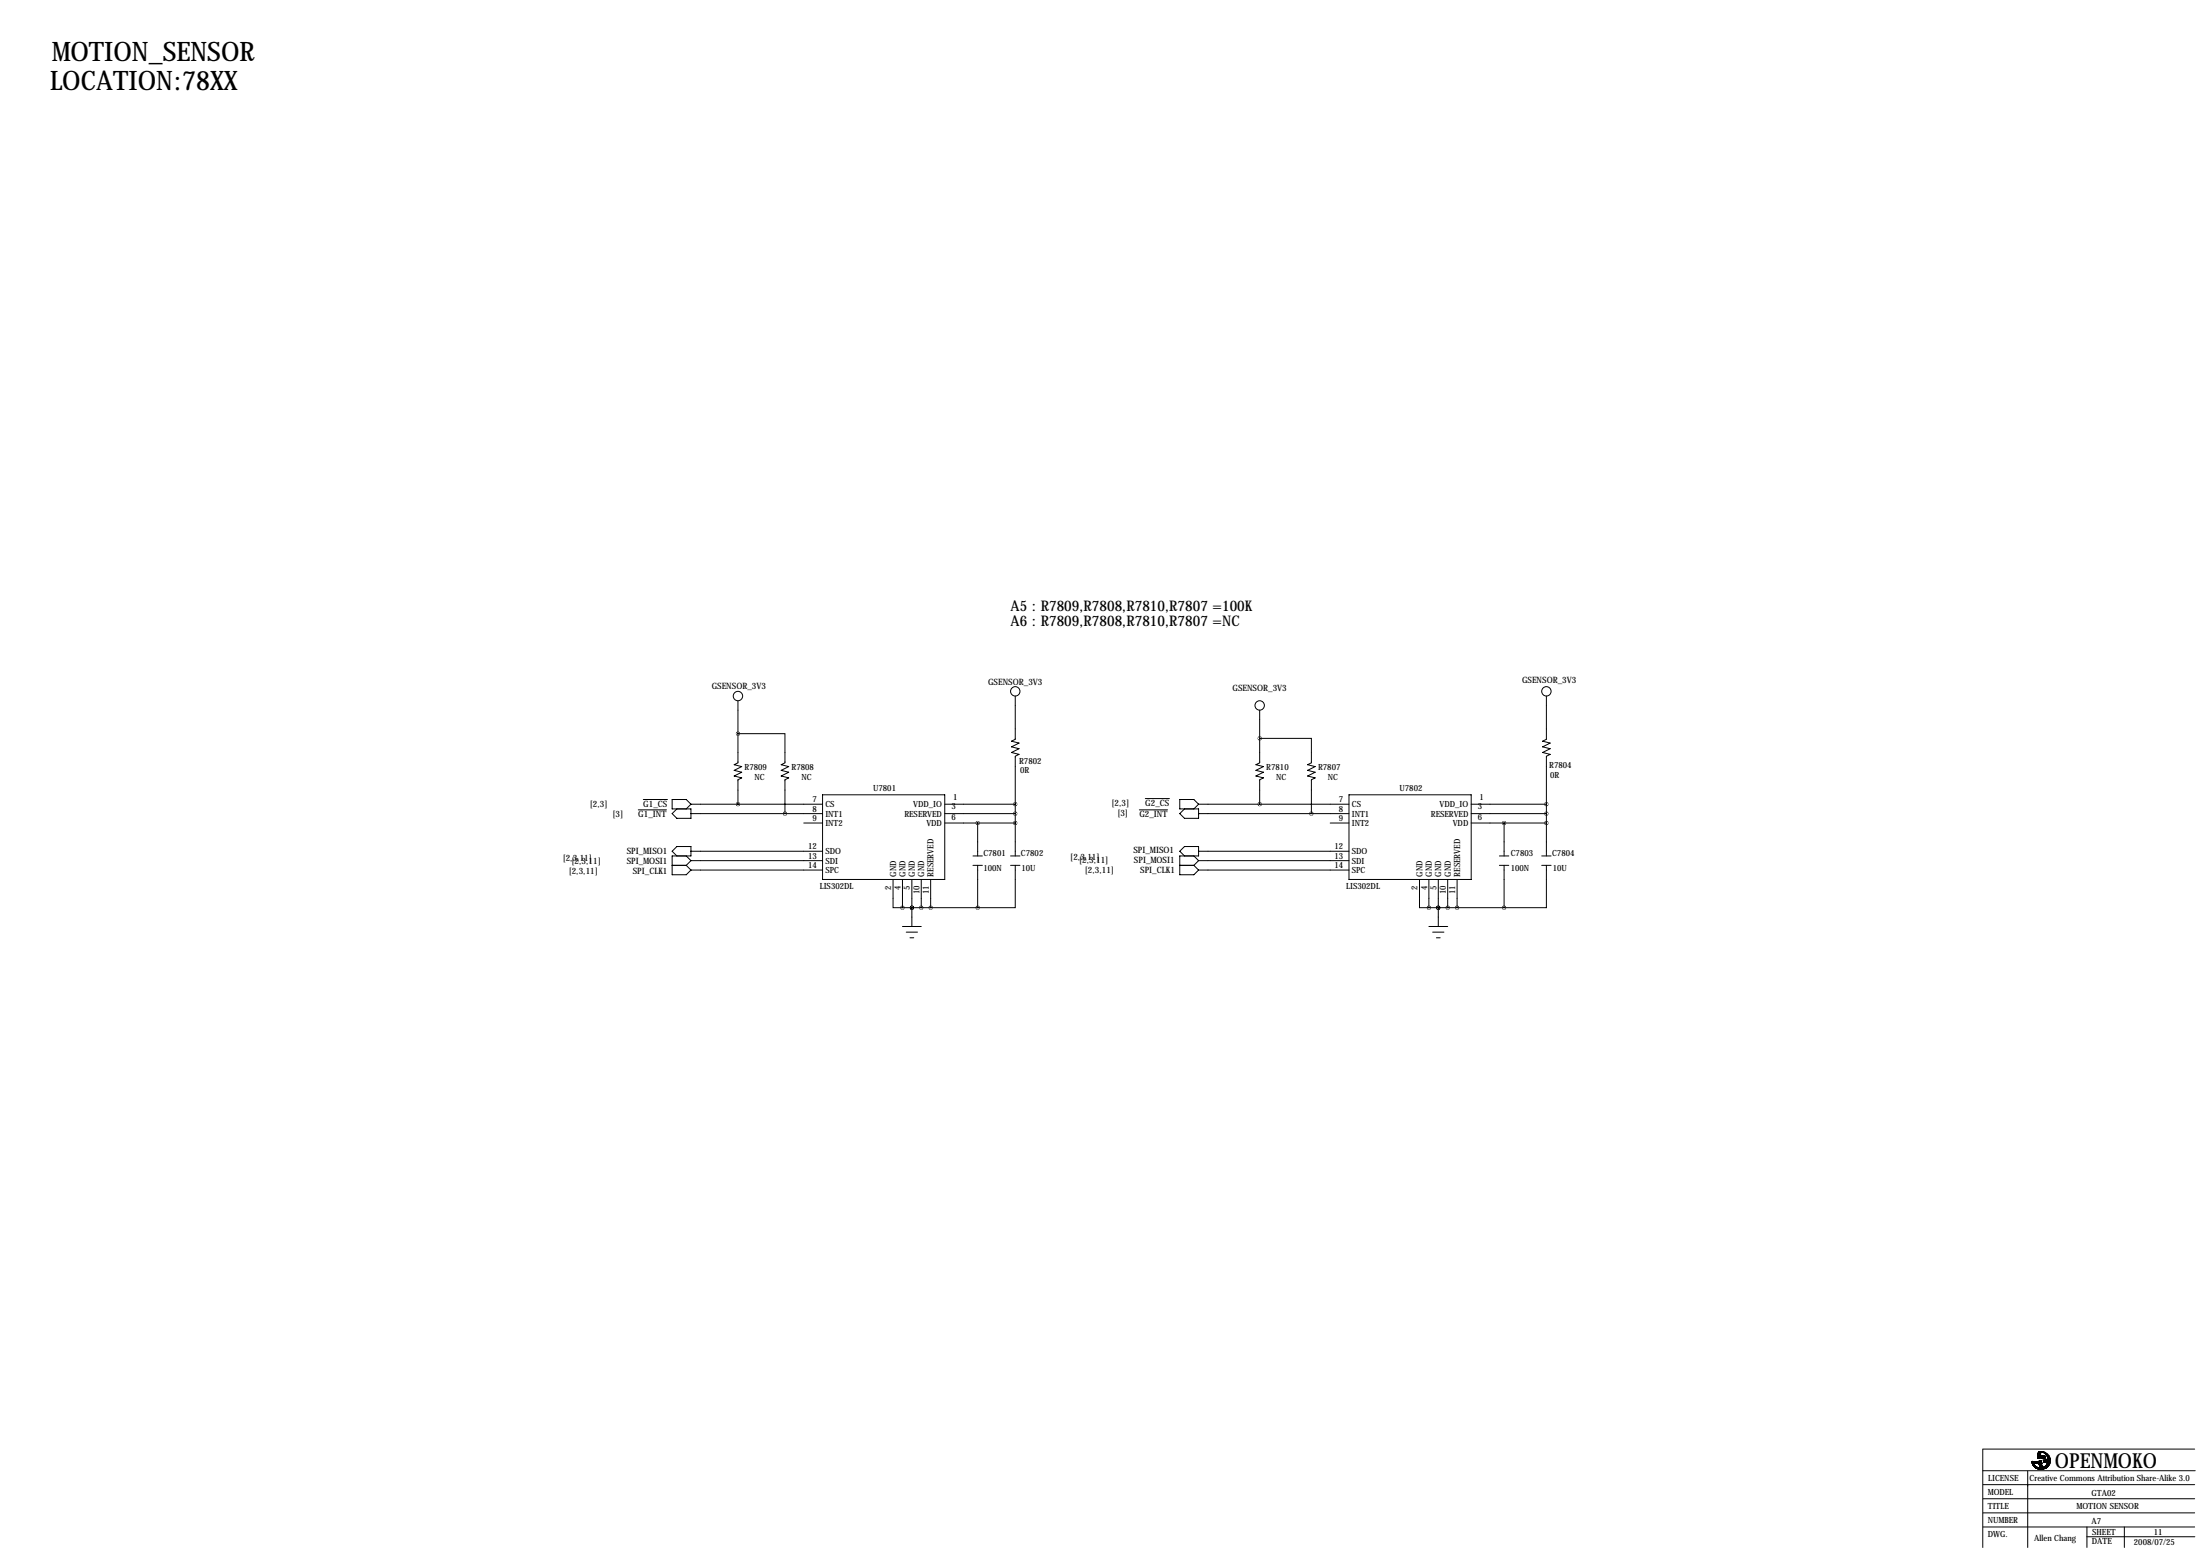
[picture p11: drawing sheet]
<svg xmlns="http://www.w3.org/2000/svg" width="594mm" height="419mm" viewBox="0 0 594 419" stroke-linecap="round" stroke-linejoin="round" font-family="sans-serif">
<g fill="none" stroke="#000" stroke-width=".27">
<path d="M199.4 198.1h12.7v7.9l-1 .5 2 .5-2 1 2 .5-2 1 2 .6-1 .5v9.1M199.4 189.2v16.8l-1 .5 2 .5-2 1 2 .5-2 1 2 .6-1 .5v6.6M274.3 188v11.6l-1 .6 2 .5-2 1 2 .5-2 1 2 .5-1 .5v26.9M340.4 199.4h13.9v6.6l-1 .5 2 .5-2 1 2 .5-2 1 2 .6-1 .5v9.1M340.4 191.8v14.2l-1.1 .5 2.1 .5-2.1 1 2.1 .5-2.1 1 2.1 .6-1 .5v6.6M417.8 188v11.6l-1 .6 2 .5-2 1 2 .5-2 1 2 .5-1 .5v26.9M172.5 218.7h7.6M173.8 215.9h6.5M186.7 217.2h35.5M186.7 219.7h35.5M186.7 217.2l-1.3-1.3h-3.8v2.5h5.1v2.6h-3.8l-1.3-1.3 1.3-1.3M186.7 217.2l-1.3 1.2"/>
<path d="M222.2 214.6h33.1v22.9h-33.1zM255.3 217.2h19M255.3 219.7h19M307.8 218.7h7.7M309.5 215.6h6.5M323.8 217.2h40.7M323.8 219.7h40.7M323.8 217.2l-1.2-1.3h-3.8v2.5h5v2.6h-3.8l-1.2-1.3 1.2-1.3M323.8 217.2l-1.2 1.2M364.5 214.6h33v22.9h-33zM397.5 217.2h20.3M397.5 219.7h20.3"/>
<path d="M181.6 233.7h3.8M182.9 231.1l-1.3-1.2 1.3-1.3h3.8v2.5h-5.1v5.1h3.8l1.3-1.3M185.4 233.7l1.3 1.2M185.4 231.1l1.3 1.3M186.7 229.9h35.5M186.7 232.4h35.5M186.7 234.9h35.5M186.7 232.4l-1.3 1.3M217.2 222.2h5M241.3 237.5v7.6h2.5M243.8 237.5v7.6M246.4 237.5v12.7"/>
<path d="M248.9 237.5v7.6M251.5 237.5v7.6M255.3 222.2h19M262.9 231.1h2.5M262.9 233.7h2.5M264.2 222.2v8.9M264.2 233.7v11.4M273 231.1h2.6M273 233.7h2.6M274.3 233.7v11.4h-10.1M318.8 233.7h3.8M320 231.1l-1.2-1.2 1.2-1.3h3.8v2.5h-5v5.1h3.8l1.2-1.3"/>
<path d="M322.6 233.7l1.2 1.2M322.6 231.1l1.2 1.3M323.8 229.9h40.7M323.8 232.4h40.7M323.8 234.9h40.7M323.8 232.4l-1.2 1.3M359.4 222.2h5.1M383.5 237.5v7.6h2.6M386.1 237.5v7.6M388.6 237.5v12.7M391.2 237.5v7.6M393.7 237.5v7.6"/>
<path d="M397.5 222.2h20.3M405.1 231.1h2.6M405.1 233.7h2.6M406.4 222.2v8.9M406.4 233.7v11.4M416.6 231.1h2.5M416.6 233.7h2.5M417.8 233.7v11.4h-11.4M243.8 250.2h5.1M243.8 245.1h20.4M244.9 251.7h3M245.9 253.2h1"/>
<path d="M246.4 245.1h.1M386.1 250.2h5.1M386.1 245.1h20.3M387.1 251.7h3M388.1 253.2h1M388.6 245.1h.1M535.7 391.3v26.6M535.7 397.2h57.4M535.8 391.3h57.2M547.9 397.3v20.6M549 394.8h.1M549 394.9h.1"/>
<path d="M549 394.8v.1M549 394.9h2.4M549 394.9l.1 .1M549.1 394.9h.1M549.1 395h.1M549.1 394.7h.1M549.1 394.8h.1M549.1 394.7h2.2M549.1 394.8h2.2M549.1 394.8h2.3M549.1 394.7v.1M549.1 394.9v.2"/>
<path d="M549.1 395l.1 .2M549.1 394.7h.5M549.1 394.7l2.3 .1M549.1 394.8v.1M549.1 394.8l2.3 .1M549.1 395.1h.1M549.1 395.2l.1 .1M549.1 394.6v.1M549.1 395.1v.1M549.1 394.9l.4 .2M549.1 394.9l2.3 .1M549.2 395.2h.1"/>
<path d="M549.2 395.3h.1M549.2 394.7h.1M549.2 395.3v.1M549.2 395.3l.1 .1M549.2 395.4h.1M549.2 395.4l.5 .4M549.2 395.4l.2 .1M549.2 395h2.2M549.3 395.4h.1M549.3 395.5h.1M549.3 395.4l.1 .1M549.3 395.5v.1"/>
<path d="M549.3 395.6h.1M549.3 395.5l.1 .1M549.3 395.6l.2 .2M549.3 395.6l.2 .1M549.4 395.5h.1M549.4 394.7h.1M549.4 395.6h.1M549.4 395.7h.1M549.4 395.7h.2M549.4 395.7l.3 .1M549.5 395.1h1.9M549.5 395.1h.2"/>
<path d="M549.5 395.7h.1M549.5 394.7h.1M549.5 395.8h.2M549.5 395.8l.2 .1M549.6 395.7h.1M549.6 395.9h.1M549.6 394.7h.1M549.6 395.9v.1M549.6 395.9l.2 .1M549.6 396h.2M549.6 396h.1M549.6 396h.3"/>
<path d="M549.7 395.8h.1M549.7 395.9h.1M549.7 394.7h.1M549.7 395.1l1.7 .1M549.7 395.8v.1M549.7 395.9l.1 .1M549.7 396h.2M549.7 396l.3 .1M549.7 396l.2 .1M549.8 396.1h.1M549.8 396.1h.2M549.8 396.1l.1 .1"/>
<path d="M549.8 396.1l.4 .1M549.8 396h.1M549.9 396.2h.1M549.9 394.7h.1M549.9 396.2h.3M549.9 396.2l.1 .1M549.9 396.2l.5 .1M549.9 396h.1M549.9 396.1h.1M549.9 396v.1M550 396.1h.1M550 396.3h.1"/>
<path d="M550 395.2h.1M550 396.3l.2 .1M550 396.3h.5M550 396.3l.6 .1M550 396.1l.2 .1M550.1 394.7h1.2M550.2 396.2h.1M550.2 396.4h.1M550.2 396.4h.9M550.2 396.4l.1 .1M550.2 396.4l1 .1M550.2 396.2l.2 .1"/>
<path d="M550.3 396.5h.1M550.3 396.5h2.2M550.3 396.5h2M550.4 396.3h.1M550.4 396.5l.1 .1M550.4 396.5l1.9 .1M550.5 396.3h.1M550.5 396.6h1.8M550.5 396.6h1.6M550.5 395.2h.1M550.5 396.3l.1 .1M550.6 396.4h.1"/>
<path d="M550.6 393.1h.1M550.6 393.4h.1M550.6 393.7h.1M550.6 393.1h.5M550.6 393.7h.6M550.6 396.4h-.5h.6M550.6 392.9h.5M550.6 392.9l.5 .2M550.6 393.2h.5M550.6 393.1l.5 .1M550.6 393.4h.5M550.6 393.4l.5 .1"/>
<path d="M550.6 393.7v.1M550.6 393.7l.1 .1M550.6 393.8h.1M550.6 395.2h.1M550.6 392.6h.5M550.6 392.6v1.1M550.6 392.6l.5 .1M550.6 392.9h.1M550.7 393.8h.1M550.7 395.2h.1M550.7 392.4h.4M550.7 392.5h.4"/>
<path d="M550.7 392.4v.1M550.7 392.4l.4 .1M550.7 392.5l-.1 .1M550.7 392.5l.4 .1M550.7 396.4h.1M550.7 392.4h.1M550.8 396.4h.1M550.8 392.2h.1M550.8 395.2h.1M550.8 392.2h.3M550.8 392.2l-.1 .2M550.8 392.2l.3 .2"/>
<path d="M550.9 392.1h.1M550.9 392.1h.3M550.9 395.3h.6M550.9 396.7h1M550.9 392.1l-.1 .1M550.9 392.1l.2 .1M550.9 394.6h.4M550.9 394.6l-.2 .1M550.9 394.6l.4 .1M550.9 395.3v.1M550.9 395.3l.6 .1M550.9 392l1 .1"/>
<path d="M550.9 395.4h.6M550.9 396.7h.7M550.9 392v.1M550.9 395.4l.2 .4M550.9 395.4l.7 .4M551 392h.1M551 396.4h.1M551 392l-.1 .1M551 392.1h-.1M551 392.1h.2M551.1 392h.1M551.1 396.4h.1"/>
<path d="M551.1 392.7h.1M551.1 393.7h.1M551.1 392.7h-.5l.5 .2M551.1 396.4l.1 .1M551.1 395.8h.5M551.1 395.8h.1M551.1 395.8l.1 .4M551.1 395.8l.6 .2M551.1 392.1h.1M551.1 392.7v.2M551.1 393.7l-.4 .1M551.1 392.2h.1"/>
<path d="M551.1 392.4h.1M551.1 392.5h.1M551.1 392.6h.1M551.1 392.9h.1M551.1 393.1h.1M551.1 393.2h.1M551.1 393.4h.1M551.1 393.5h.1M551.1 394.6h.1M551.1 393.2h-.5l.5 .2M551.1 393.5h-.5h.6M551.1 396h.6"/>
<path d="M551.1 394.6h.2M551.1 394.6h-.2M551.1 396h.1M551.1 392.2v.4M551.1 392.9v.6M551.1 392.6v.1M551.2 396.5h.1M551.2 392.1h.1M551.2 393.5h.1M551.2 393.6h.1M551.2 393.7h.1M551.2 396h.5"/>
<path d="M551.2 393.5h-.6l.6 .1M551.2 393.6h-.6l.6 .1M551.2 396l.5 .2M551.2 392.1l-.1 .1M551.2 393.5v.2M551.2 396.2h.1M551.2 396.2h.6M551.2 396.2l.1 .1M551.2 396.2l.6 .1M551.3 394.6h.1M551.3 394.7h.1M551.3 394.8h.1"/>
<path d="M551.3 396.3h.1M551.3 396.4h1.3M551.3 396.4l-.1 .1M551.3 396.4l1.2 .1M551.3 396.3l.1 .1M551.3 396.3l.6 .1M551.3 394.6v.2M551.4 396.4h.1M551.4 394.8h.1M551.4 394.9h.1M551.4 395h.1M551.4 392v.1"/>
<path d="M551.4 392l.4 .1M551.4 394.8v.4M551.4 395.1h.1M551.4 395.2h.1M551.4 395h-2l2 .1M551.4 395.2h-.5v.1M551.4 395.2h-.5l.6 .1M551.4 396.4l.1 .1M551.4 396.4l.5 .1M551.4 395.2l.1 .1M551.5 395.3h.1M551.5 395.4h.1"/>
<path d="M551.5 395.3v.1M551.5 395.4l.1 .4M551.5 392h.1M551.5 396.5h.1M551.5 392.1l.5 .1M551.5 392.1h.5M551.5 396.5l.1 .1M551.5 396.5l.4 .1M551.6 396.6h.3M551.6 392h.1M551.6 396.7h.1M551.6 393.4h.1"/>
<path d="M551.6 395.8h.1M551.6 396.6h.1M551.6 393.4h.8M551.6 393.4v.2M551.6 393.4l.8 .1M551.6 393.6h.8M551.6 393.6l.1 .1M551.6 393.6l.7 .1M551.6 395.8l.2 .5M551.7 393.7h.1M551.7 396h.1M551.7 393.2h.6"/>
<path d="M551.7 393.7h.6M551.7 393.2v.1M551.7 393.3l-.1 .1M551.7 393.3l.7 .1M551.7 393.7l.1 .1M551.7 393.7l.5 .1M551.7 392h.1M551.7 396.2h.1M551.7 392.1h.4M551.8 392h.1M551.8 393.1h.1M551.8 393.8h.1"/>
<path d="M551.8 396.2h.1M551.8 396.6h.1M551.8 392.1l.5 .1M551.8 393.8l.3 .1M551.8 393.1v.1M551.8 393.1h.4M551.8 393.2h.5M551.8 393.2h.4M551.8 393.1l.4 .1M551.8 393.2h-.1M551.8 393.8h.4M551.8 396.7h.1"/>
<path d="M551.8 396.3h.1M551.8 396.4h.9M551.8 396.3v.1M551.8 396.3l.9 .1M551.8 396.4h-.2M551.8 396.4h.8M551.8 396.7h-.2M551.8 396.3l.1 .2M551.9 392.1h.1M551.9 396.7h.1M551.9 396.4h.1M551.9 396.6h.1"/>
<path d="M551.9 396.7l-1.2-.1 .4 .1M551.9 393.1h.1M551.9 396.5h.1M551.9 393.1h.2M551.9 393.1h-.1M551.9 393.1h.3M551.9 393.9h.1M551.9 396.5v.1M551.9 393.9h.2M552 396.5h.1M552 392.2h.3M552 392.2h.1"/>
<path d="M552 392.2h.4M552 392.1h.1M552 396.3h.1M552 396.3h.7M552 396.6l-.1 .1M552.1 396.6h.1M552.1 393.1h.1M552.1 393.9h.1M552.1 392.1l.2 .1M552.1 394.4h1.3M552.1 394.4v.1M552.1 394.4l1.2 .1"/>
<path d="M552.1 394.6h.1M552.1 394.7h.1M552.1 392.2l.4 .1M552.1 392.2l.1 .1M552.1 394.5h1.7M552.1 394.5v.3h.6M552.1 394.6h1M552.1 394.5l1 .1M552.1 394.6h.9M552.1 394.7h.7M552.1 394.7l.6 .1M552.2 393.1h.1"/>
<path d="M552.2 394.8h.1M552.2 394.9h.1M552.2 394.8h.3M552.2 396.2h.7M552.2 396.2l.6 .1M552.2 394.8v.1M552.2 396.2h.1M552.2 393.2h.1M552.2 393.8h.1M552.2 392.3l.7 .2M552.2 392.3l.2 .1M552.2 393.1v.1"/>
<path d="M552.2 393.8l-.1 .1M552.3 392.2h.1M552.3 396.5h.1M552.3 396.6h.1M552.3 394.3h1.5M552.3 392.2l.2 .1M552.3 396.5v.1M552.3 396.6h-.2M552.3 394.3l-.2 .1M552.3 394.3l1.1 .1M552.3 393.2h.1M552.3 393.7h.1"/>
<path d="M552.3 393.3l.1 .1M552.3 393.7l-.1 .1M552.4 392.2h.1M552.4 393.4h.1M552.4 393.5h.1M552.4 393.6h.1M552.4 393.5h-.8h.8M552.4 396.1h.7M552.4 393.4v.2M552.4 396.1h.1M552.4 396.1h.6M552.4 396.1l-.5 .2"/>
<path d="M552.4 396.1l.5 .1M552.4 393.5h-.8l.8 .1M552.4 393.6l-.1 .1M552.4 392.4l.4 .1M552.4 392.4l.1 .1M552.5 392.3h.1M552.5 396.4h.1M552.5 396.5h.1M552.5 394.8h.1M552.5 392.5h.1M552.5 392.5h.4M552.5 396l-.1 .1"/>
<path d="M552.5 396h.6M552.5 396l.6 .1M552.5 392.3l.2 .1M552.5 396.4v.1M552.5 396.5h-.2M552.5 394.8l-.3 .1M552.6 396.4h.1M552.6 394.8h.1M552.6 394.8h-.1M552.6 392.5h.3M552.6 392.5l.5 .2M552.6 396h.6"/>
<path d="M552.6 396h-.1M552.6 396h.5M552.7 396.4h.1M552.7 395.9h.5M552.7 395.9l-.1 .1M552.7 395.9l.5 .1M552.7 394.3h.9M552.7 394.3h-.4M552.7 392.4h.1M552.7 395.9h.1M552.7 396.3h.1M552.7 394.8h.1"/>
<path d="M552.7 392.4l.1 .1M552.8 392.5h.1M552.8 396.3h.1M552.8 394.2h.9M552.8 396.3h-1.5M552.8 396.3l-.2 .1M552.8 394.7h.1M552.8 394.7l-.1 .1M552.9 396.2h.1M552.9 395.7l-.2 .2M552.9 395.7h.5M552.9 395.7h.1"/>
<path d="M552.9 395.7h.4M552.9 395.7l.4 .1M552.9 396.2l-.1 .1M552.9 394.2h.7M552.9 394.2l-.2 .1M552.9 394.7h-.1M552.9 392.5h.1M552.9 394.7h.1M552.9 392.9l.2 .1M552.9 392.9l-.1-.2 .4 .2M552.9 392.9h.3M552.9 392.9l.5 .1"/>
<path d="M552.9 392.5l.2 .2M553 394.7h.1M553 394.7h-.9M553 395.6h.5M553 395.6l-.1 .1M553 395.6l.4 .1M553 395.5h.1M553 396.1h.1M553 394.6h.1M553 395.5h.5M553 395.5v.1M553 395.5l.5 .1"/>
<path d="M553 396.1l-.1 .1M553 394.6h-.9l.9 .1M553.1 392.7h.1M553.1 396h.1M553.1 396.1h.1M553.1 393.1l.1 .1M553.1 393h.3M553.1 393v.1M553.1 396v.1M553.1 393.1l.4 .1M553.1 392.7l.3 .3M553.1 394.1l-.2 .1"/>
<path d="M553.1 394.1l.5 .1M553.1 394.6l-.1 .1M553.1 395.3h.1M553.1 394.6h.1M553.1 395.3v.1M553.1 395.3h.5M553.1 395.4h.4M553.1 395.3l.4 .1M553.1 395.4l.4 .1M553.1 394.1h.1M553.2 393.2h.1M553.2 396h.1"/>
<path d="M553.2 393.2h.3M553.2 393.2l.1 .2M553.2 393.2l.4 .2M553.2 395.3l-.2 .2M553.2 395.3h.4M553.2 396h-.1M553.2 392.9h.1M553.2 395.1h.1M553.2 395.9h.1M553.2 395.2v.1M553.2 395.2h.4M553.2 395.1v.1"/>
<path d="M553.2 395.1l.4 .1M553.2 395.2l.4 .1M553.2 395.9v.1M553.3 395.8h.1M553.3 393.4h.3M553.3 393.4v.1M553.3 395v.1M553.3 393.5v.1M553.3 393.5l.3 .1M553.3 395h.4M553.3 395l.4 .1M553.3 395.1h-.1"/>
<path d="M553.3 395.1h.3M553.3 395.8h-.5l.4 .1M553.3 395.8l-.1 .1M553.3 394h.4M553.3 394l-.2 .1M553.3 394l.4 .1M553.3 395.7h.1M553.3 394.5h.1M553.3 393.6v.1M553.3 394.8v.1M553.3 393.6l.4 .1M553.3 393.7l.1 .2"/>
<path d="M553.3 393.7l.4 .2M553.3 394.8h.4M553.3 394.9v.1M553.3 394.9l.4 .1M553.3 395.7v.1M553.3 394.5l-.2 .1M553.4 393h.1M553.4 395.7h.1M553.4 394h.1M553.4 393.9h.3M553.4 393.9v.1M553.4 394.5v.2"/>
<path d="M553.4 394h.3M553.4 393.9l.3 .1M553.4 394v.1M553.4 394l.3 .1M553.4 394.7h.3M553.4 394.5l.3 .2M553.4 394.7l-.1 .1M553.4 394.7l.3 .1M553.4 393.1l.1 .1M553.4 394h-.1M553.4 394.4h.1M553.4 394.1v.3"/>
<path d="M553.4 394.1l.3 .1M553.4 394.2l.4 .1M553.4 394.4h.4M553.4 394.3l.4 .1M553.4 394.4v.1M553.4 394.4l.4 .1M553.5 393.2h.1M553.5 395.5h.1M553.5 395.6h.1M553.5 393.9h.1M553.5 394.3h.1M553.5 393.2l.1 .2"/>
<path d="M553.5 395.5v.1M553.5 395.6l-.2 .1M553.5 393.9l-.1 .1M553.5 393.9l.2 .1M553.5 394.3l-.2 .2M553.5 395.4h.1M553.5 395.4v.1M553.6 393.4h.1M553.6 395.3h.1M553.6 393.8h.1M553.6 394.3h.1M553.6 393.8v.1"/>
<path d="M553.6 393.5v.1M553.6 395.3l-.1 .1M553.6 393.8l-.1 .1M553.6 394.3h-.1M553.6 393.6h.1M553.6 395.1h.1M553.6 395.2h.1M553.6 393.9h.1M553.6 394.2h.1M553.6 393.6l.1 .1M553.6 395.1v.1M553.6 395.2v.1"/>
<path d="M553.7 393.7h.1M553.7 393.9h.1M553.7 395h.1M553.7 395.1h.1M553.7 394h.1M553.7 395.1h-.5M553.7 393.7v.5M553.7 393.9v.1M553.7 395.1h-.1M553.7 394.1l-.1 .2M553.7 394.1h.1M553.7 394.2h.1"/>
<path d="M553.7 394.7h.1M553.7 394.8h.1M553.7 394.9h.1M553.7 394.1h-.6M553.7 394.8h-.4l.4 .1M553.7 394.9h-.4M553.7 394.7v.4M553.7 394.2l.1 .1M553.8 394.3h.1M553.8 394.4h.1M553.8 394.5h.1M553.8 394.3v.2"/>
<path d="M553.8 394.5l-.1 .2M535.8 400.9h57.2M535.8 404.7h57.2M535.8 408.5h57.2M535.8 412.3h57.2M563.8 415h29.2M563.9 412.3v5.6M574 412.3v5.6"/>
<circle cx="199.4" cy="188" r="1.27"/>
<circle cx="274.3" cy="186.7" r="1.27"/>
<circle cx="340.4" cy="190.5" r="1.27"/>
<circle cx="417.8" cy="186.7" r="1.27"/>
</g>
<path d="M243.8 245.1a.05 .05 0 0 0 .1 0 .05 .05 0 0 0-.1 0zM246.3 245.1a.05 .05 0 0 0 .1 0 .05 .05 0 0 0-.1 0zM248.9 245.1a.05 .05 0 0 0 .1 0 .05 .05 0 0 0-.1 0zM246.3 245.1a.05 .05 0 0 0 .1 0 .05 .05 0 0 0-.1 0zM264.1 245.1a.05 .05 0 0 0 .1 0 .05 .05 0 0 0-.1 0zM251.4 245.1a.05 .05 0 0 0 .1 0 .05 .05 0 0 0-.1 0zM386 245.1a.05 .05 0 0 0 .1 0 .05 .05 0 0 0-.1 0zM388.6 245.1a.05 .05 0 0 0 .1 0 .05 .05 0 0 0-.1 0zM391.1 245.1a.05 .05 0 0 0 .1 0 .05 .05 0 0 0-.1 0zM388.6 245.1a.05 .05 0 0 0 .1 0 .05 .05 0 0 0-.1 0zM417.8 219.7a.05 .05 0 0 0 .1 0 .05 .05 0 0 0-.1 0zM417.8 222.2a.05 .05 0 0 0 .1 0 .05 .05 0 0 0-.1 0zM274.3 219.7a.05 .05 0 0 0 .1 0 .05 .05 0 0 0-.1 0zM274.3 222.2a.05 .05 0 0 0 .1 0 .05 .05 0 0 0-.1 0zM264.1 222.2a.05 .05 0 0 0 .1 0 .05 .05 0 0 0-.1 0zM340.3 217.2a.05 .05 0 0 0 .1 0 .05 .05 0 0 0-.1 0zM274.3 217.2a.05 .05 0 0 0 .1 0 .05 .05 0 0 0-.1 0zM417.8 217.2a.05 .05 0 0 0 .1 0 .05 .05 0 0 0-.1 0zM340.3 199.4a.05 .05 0 0 0 .1 0 .05 .05 0 0 0-.1 0zM354.3 219.7a.05 .05 0 0 0 .1 0 .05 .05 0 0 0-.1 0z" fill="#000" stroke="#000" stroke-width="1"/>
<g font-size="7.3">
<text x="14" y="16.5">MOTION_SENSOR</text>
<text x="13.5" y="24.4">LOCATION:78XX</text>
</g>
<text font-size="5.6" x="555.2" y="396.5">OPENMOKO</text>
<g font-size="4">
<text x="273.1" y="165.1">A5 : R7809,R7808,R7810,R7807 =100K</text>
<text x="273.1" y="168.9">A6 : R7809,R7808,R7810,R7807 =NC</text>
</g>
<g font-size="2.4">
<text x="267" y="184.9">GSENSOR_3V3</text>
<text x="411.3" y="184.4">GSENSOR_3V3</text>
<text x="192.3" y="186.2">GSENSOR_3V3</text>
<text x="333" y="186.7">GSENSOR_3V3</text>
<text x="159.4" y="217.8">[2,3]</text>
<text x="165.5" y="220.6">[3]</text>
<text x="172.5" y="220.7">G1_INT</text>
<text x="173.8" y="217.9">G1_CS</text>
<text x="300.3" y="217.6">[2,3]</text>
<text x="301.9" y="220.4">[3]</text>
<text x="307.8" y="220.7">G2_INT</text>
<text x="309.5" y="217.7">G2_CS</text>
<text x="152" y="232.4">[2,3,11]</text>
<text x="154.4" y="233.3">[2,3,11]</text>
<text x="169.3" y="230.5">SPI_MISO1</text>
<text x="169.3" y="233.4">SPI_MOSI1</text>
<text x="289.2" y="232.2">[2,3,11]</text>
<text x="291.6" y="233.1">[2,3,11]</text>
<text x="306.2" y="230.3">SPI_MISO1</text>
<text x="306.4" y="233.1">SPI_MOSI1</text>
<text x="153.7" y="236.1">[2,3,11]</text>
<text x="171" y="236">SPI_CLK1</text>
<text x="293.1" y="235.9">[2,3,11]</text>
<text x="308.1" y="235.9">SPI_CLK1</text>
</g>
<g font-size="2.3">
<text x="201.2" y="208">R7809</text>
<text x="213.9" y="208">R7808</text>
<text x="275.4" y="206.3">R7802</text>
<text x="275.6" y="208.8">0R</text>
<text x="342.2" y="208">R7810</text>
<text x="356.1" y="208">R7807</text>
<text x="418.6" y="207.4">R7804</text>
<text x="203.8" y="210.7">NC</text>
<text x="216.5" y="210.7">NC</text>
<text x="235.9" y="213.6">U7801</text>
<text x="257.6" y="216">1</text>
<text x="344.8" y="210.7">NC</text>
<text x="358.8" y="210.7">NC</text>
<text x="378.2" y="213.6">U7802</text>
<text x="399.8" y="216">1</text>
<text x="418.9" y="210.1">0R</text>
<text x="219.5" y="216.7">7</text>
<text x="219.5" y="219.2">8</text>
<text x="219.5" y="221.7">9</text>
<text x="223" y="218">CS</text>
<text x="223" y="220.5">INT1</text>
<text x="244.4" y="220.5">RESERVED</text>
<text x="246.7" y="218">VDD_IO</text>
<text x="257" y="218.5">3</text>
<text x="257" y="221.3">6</text>
<text x="361.8" y="216.7">7</text>
<text x="361.8" y="219.2">8</text>
<text x="361.8" y="221.7">9</text>
<text x="365.3" y="218">CS</text>
<text x="365.3" y="220.5">INT1</text>
<text x="386.6" y="220.5">RESERVED</text>
<text x="389" y="218">VDD_IO</text>
<text x="399.3" y="218.5">3</text>
<text x="399.3" y="221.3">6</text>
<text x="223" y="223.1">INT2</text>
<text x="250.3" y="223.1">VDD</text>
<text x="365.3" y="223.1">INT2</text>
<text x="392.5" y="223.1">VDD</text>
<text x="218.4" y="229.4">12</text>
<text x="218.4" y="231.9">13</text>
<text x="223" y="230.7">SDO</text>
<text x="223" y="233.2">SDI</text>
<text x="265.7" y="231.1">C7801</text>
<text x="275.9" y="231.1">C7802</text>
<text x="360.6" y="229.4">12</text>
<text x="360.6" y="231.9">13</text>
<text x="365.3" y="230.7">SDO</text>
<text x="365.3" y="233.2">SDI</text>
<text x="408.2" y="231.1">C7803</text>
<text x="419.4" y="231.1">C7804</text>
<text x="218.4" y="234.4">14</text>
<text x="223" y="235.8">SPC</text>
<text x="242.1" y="236.7" transform="rotate(-90 242.1 236.7)">GND</text>
<text x="244.6" y="236.7" transform="rotate(-90 244.6 236.7)">GND</text>
<text x="247.2" y="236.7" transform="rotate(-90 247.2 236.7)">GND</text>
<text x="249.7" y="236.7" transform="rotate(-90 249.7 236.7)">GND</text>
<text x="252.3" y="236.7" transform="rotate(-90 252.3 236.7)">RESERVED</text>
<text x="265.7" y="235.3">100N</text>
<text x="276" y="235.1">10U</text>
<text x="360.6" y="234.4">14</text>
<text x="365.3" y="235.8">SPC</text>
<text x="384.3" y="236.7" transform="rotate(-90 384.3 236.7)">GND</text>
<text x="386.9" y="236.7" transform="rotate(-90 386.9 236.7)">GND</text>
<text x="389.4" y="236.7" transform="rotate(-90 389.4 236.7)">GND</text>
<text x="392" y="236.7" transform="rotate(-90 392 236.7)">GND</text>
<text x="394.5" y="236.7" transform="rotate(-90 394.5 236.7)">RESERVED</text>
<text x="408.2" y="235.3">100N</text>
<text x="419.5" y="235.1">10U</text>
<text x="221.5" y="240.1">LIS302DL</text>
<text x="240.8" y="240.2" transform="rotate(-90 240.8 240.2)">2</text>
<text x="243.3" y="240.2" transform="rotate(-90 243.3 240.2)">4</text>
<text x="245.9" y="240.2" transform="rotate(-90 245.9 240.2)">5</text>
<text x="248.4" y="241.4" transform="rotate(-90 248.4 241.4)">10</text>
<text x="251" y="241.4" transform="rotate(-90 251 241.4)">11</text>
<text x="363.8" y="240.1">LIS302DL</text>
<text x="383" y="240.2" transform="rotate(-90 383 240.2)">2</text>
<text x="385.6" y="240.2" transform="rotate(-90 385.6 240.2)">4</text>
<text x="388.1" y="240.2" transform="rotate(-90 388.1 240.2)">5</text>
<text x="390.7" y="241.4" transform="rotate(-90 390.7 241.4)">10</text>
<text x="393.2" y="241.4" transform="rotate(-90 393.2 241.4)">11</text>
<text x="537.2" y="400">LICENSE</text>
<text x="548.4" y="400">Creative Commons Attribution Share-Alike 3.0</text>
<text x="537.1" y="407.5">TITLE</text>
<text x="537.1" y="403.7">MODEL</text>
<text x="561.1" y="407.4">MOTION SENSOR</text>
<text x="565.2" y="403.9">GTA02</text>
<text x="537.1" y="411.3">NUMBER</text>
<text x="565.2" y="411.5">A7</text>
<text x="537.1" y="415.1">DWG.</text>
<text x="549.7" y="416.1">Allen Chang</text>
<text x="565.2" y="417.1">DATE</text>
<text x="565.3" y="414.6">SHEET</text>
<text x="576.6" y="417.3">2008/07/25</text>
<text x="581.9" y="414.5">11</text>
</g>
</svg>
